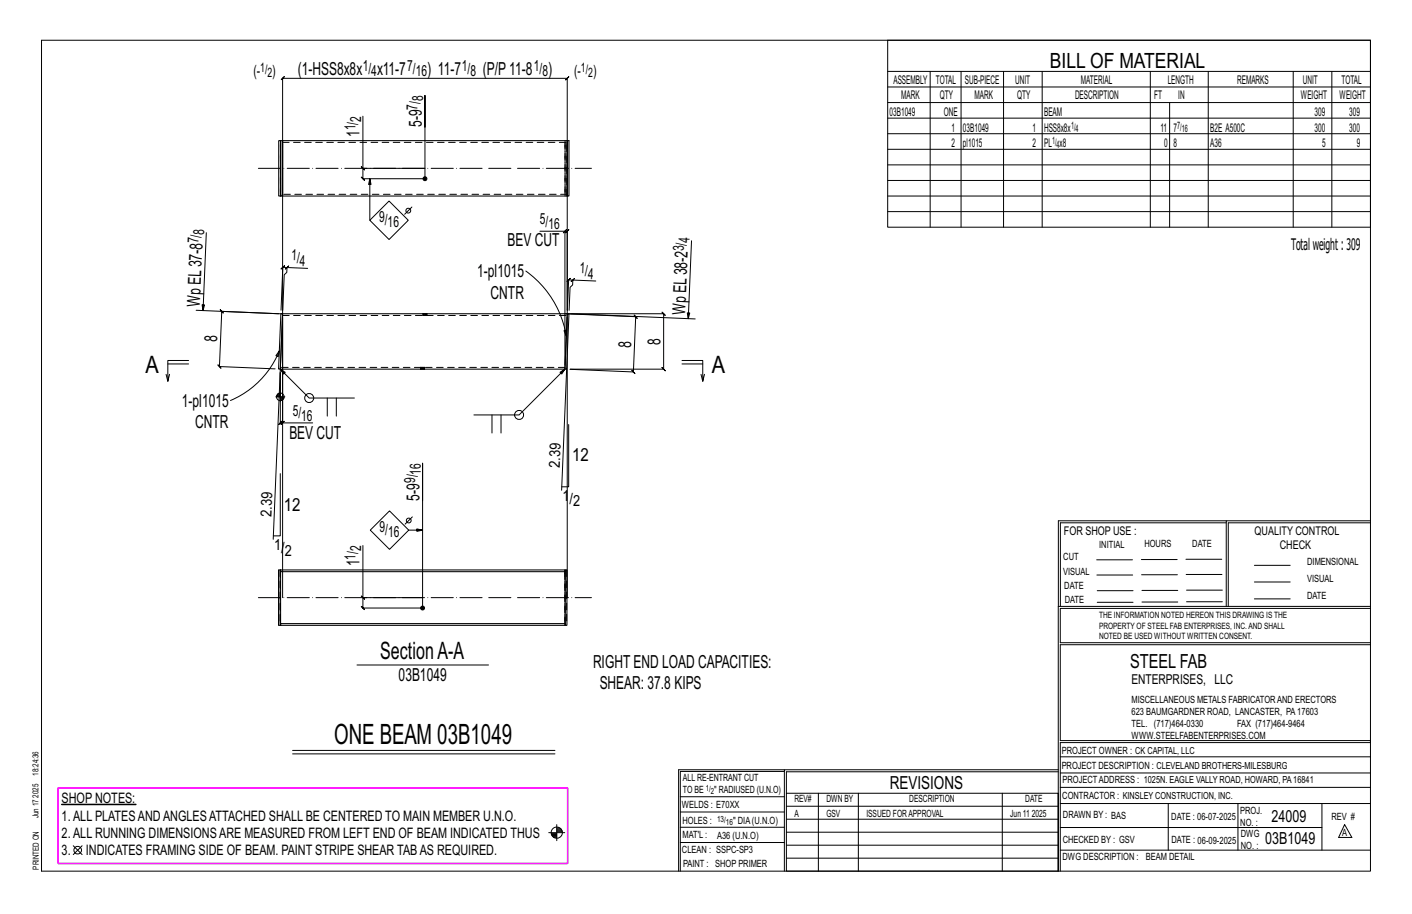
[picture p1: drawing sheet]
<svg xmlns="http://www.w3.org/2000/svg" width="432mm" height="279mm" viewBox="0 0 432 279" stroke-linecap="round" stroke-linejoin="round" font-family="sans-serif">
<g fill="#000" stroke="#000" stroke-width=".31">
<path d="M18.9 245.8h22.7v.2h-22.7z"/>
<circle cx="130" cy="54.6" r=".6"/>
<circle cx="129.2" cy="185.9" r=".6"/>
</g>
<g fill="none" stroke="#000" stroke-width=".31">
<path d="M12.7 12.3h406.4v254h-406.4zM271.5 12.3h147.6v57.2h-147.6zM111 35.5v16h19M130 38.9v-9.7v25.4h-19l.5 .5-1-1 .5 .5v-3.1M271.5 21.8h147.6M271.5 26.6h147.6M271.5 31.4h147.6M271.5 36.1h147.6M284.5 21.8v47.7M293.9 21.8v47.7M306.9 21.8v47.7M318.7 21.8v47.7"/>
<path d="M351.8 21.8v47.7M357.7 31.4v38.1M369.5 21.8v47.7M395.5 21.8v47.7M407.3 21.8v47.7M110.5 51l1 1zM113.1 54.6l-.4 1.8h.8l-.4-1.8v12.7M271.5 40.9h147.6M271.5 45.6h147.6M271.5 50.4h147.6M271.5 55.2h147.6M271.5 59.9h147.6"/>
<path d="M63.1 71.1l-1 23.8-.3-1.7h.7l-.4 1.7M119 61.5l5.9 5.8-5.9 5.9-5.9-5.9zM126 63.3l-2.2 2.2M165.1 70.7h7.7v40.8M172.8 70.7h.7l-.5 .5 1-1-.5 .5v24.2M173.3 70.2l-1 1zM211.5 73.6l-1 23.8-.3-1.8 .7 .1-.4 1.7M271.5 64.7h147.6M60 94.9l26.4 1M85.2 95.9l-17.4-.7-.5-.5 1 1-.5-.5-.7 16.9-.5-.6 1 1.1-.5-.5 17 .7M86.4 97v32.3h9.2M87.2 82.3l1.1-1z"/>
<path d="M87.8 81.8l-1.3-.1 .5-.5-1 1 .5-.5-.6 13.1M94.1 82l-6.3-.2-.1 1.5-.8 .7-.4 10.9M160.8 82.9a30.6 30.6 0 0 1 12.4 19.8M172.8 95.9l21.6 .9-.5-.5 1 1-.5-.5-.7 16.9-.5-.5 1 1-.5-.5-19.4-.8M173.5 95.9h29.4l-.5-.5 1 1-.5-.5v17l-.5-.5 1 1-.5-.5h-28.6M174.5 95.9l38.1 1.6M174.7 86.1l1-1zM175.2 85.6h-1.3l.5-.5-1 .9 .5-.4-.4 9.3M182.2 85.9l-7-.3-.1 1.5-.8 .7-.3 7.1M50.8 114.4l.5 2.1M51.3 111.3h6.4M57.7 110.2h-6.4v6.3l.6-2.1"/>
<path d="M85.4 107.3l-.3 1.7-.7-.3zM85.4 107.3a27.8 27.8 0 0 1-14.9 15.1M172.5 101.1l.7-.2v1.8zM172.8 112.8l-1.5 1 .5 .5 1-1.5-14.1 14h-13.8M173.3 112.9l-1.6 37M208.6 110.2h6.3v6.3l.5-2.1M208.6 111.3h6.3M214.4 114.4l.5 2.1M84.3 121.3h2.8M84.7 120.8v.5M84.9 120.5v.8M85.1 120.3v1"/>
<path d="M85.3 120.2v1.1M85.5 120.2v1.1M85.7 122.7v-8.8v15.4l-.5 .5 1-1-.5 .5h.7M85.9 121.3v1.2M86.1 121.3v1.1M86.4 121.3v1M86.6 121.3v.8M86.8 121.3v.5M86.9 128.8l-1 1zM100.1 121.7v5.5M102.8 121.7v5.5M108.4 121.7h-13.8l-8.9-8.9 1.5 1-.5 .5-1-1.5-2.1 52.1"/>
<path d="M150.5 126.8v5.6M153.2 126.8v5.6M173.9 129.8v19h-2.1M85.7 144.8v19h-2.1M126.1 158l-2.2 2.2M129.2 153v-11.4v44.3h-18.2l.5 .5-1-1 .5 .5v-3.2M375 159.8h-50.7v25.6M375 159.2h-51.3l-.1 107.1M419.1 159.2h-44.1v26.2M419.1 159.8h-43.5v25.6M111 166.8v15.9h18.2M113.2 162.1l5.9-5.9 5.9 5.9-5.9 5.8z"/>
<path d="M125 162.1h4.2l-1.7 .3v-.7l1.7 .4M335.4 171.1h10.9M335.4 175.8h11M349 171h11M349.1 175.7h11M362.7 171h10.9M362.7 175.6h11M383.6 172.8h11M383.6 177.9h11M86.4 182.7v-158.8l-.5 .5 1-1-.5 .5h87.1l-.5 .5 1-1-.5 .5v158.8M110.5 182.2l1 1zM323.7 185.4h95.4"/>
<path d="M335.5 184.1h11M335.5 180.6h11M349.2 184h11M349.2 180.5h11M362.9 180.4h10.9M362.9 184h10.9M383.6 183.1h11M419.1 186h-94.9v10.5h94.9M419.1 197.1h-94.9v29.3h94.9v.6h-94.9v39.3M109.2 203.3h40.2M89.5 229.4h80.2M89.5 230.5h80.2"/>
<path d="M239.9 235.8h-31.9v30.5M239.9 235.3h-32.4v31M323.6 235.3h-83.7v31M323.6 235.9h-83.1v6.6M324.2 236.3h94.9M324.2 231.4h94.9M22.4 258.5l2.7 2.7M25.1 258.5l-2.7 2.7M167.8 254.5h4.9M168.6 254.8h1.7M168.6 255.1h1.7M168.7 255.4h1.6"/>
<path d="M169 255.7h1.3M169.3 256h1M170.3 252.1v4.9M170.3 254.2h1.7M170.3 253.1h.9M170.3 254h1.6M170.3 253.7h1.4M170.3 253.4h1.2M208 252.9h31.9M208 257.5h31.9M208 243.6h31.9M208 248.2h31.9"/>
<path d="M240.5 242.5h83.1v23.8h-83.1zM240.5 258.4h83.1M240.5 254.4h83.1M240.5 250.4h83.1M240.5 246.5h83.1M250.3 242.5v23.8M262.5 242.5v23.8M306.5 242.5v23.8M324.2 253h80.1M324.2 245.6h94.9M324.2 259.9h94.9M324.2 240.7h94.9"/>
<path d="M357.3 245.6v14.3M378.6 245.6v14.3M404.3 245.6v14.3M411.2 252.1l2.2 3.9h-4zM240.5 262.3h83.1"/>
<circle cx="124.9" cy="64.4" r=".74"/>
<circle cx="85.7" cy="121.3" r="1.16"/>
<circle cx="94.6" cy="121.7" r="1.38"/>
<circle cx="158.7" cy="126.8" r="1.38"/>
<circle cx="125" cy="159.1" r=".74"/>
<circle cx="23.8" cy="259.9" r="1.17"/>
<circle cx="170.3" cy="254.5" r="1.71"/>
</g>
<path d="M17.8 240.9h155.8v23h-155.8z" fill="none" stroke="#f0f" stroke-width=".5"/>
<g fill="none" stroke="#000" stroke-width=".32">
<path d="M85.9 43h.5M86.4 59.9h87.1M86.4 44.1v14.8M173.5 43.6v15.7M173.5 43h.5v16.9h-.5v-16.9h-87.1v16.9h-.5v-16.9h-.7v16.9h.7M85.9 95.9h.5l-.7 16.9h-.5zM86.4 97l-.7 15.8h87.1M86.4 95.9h87.1M129.4 95.9h.1M129.4 96.4h.1M130.6 95.9h.1M130.6 96.4h.1"/>
<path d="M173.4 97l-.6 14.8M173.5 95.9h.5l-.7 17-.5-.1zM128.6 112.3h.1M128.6 112.8v.1M129.8 112.3h.1M129.8 112.8v.1M85.2 174.2h.6v17h-.6zM85.3 174.2v17M85.8 174.2h.1M85.8 174.8h.1M85.8 174.2h87v.6h-87zM172.8 174.2h.6v17h-.6z"/>
<path d="M85.8 191.2h.1M85.8 190.6h.1M85.8 190.6h87v.6h-87z"/>
</g>
<g fill="none" stroke="#000" stroke-width=".31" stroke-dasharray="2 1.4">
<path d="M85.8 59.9v-16.9M85.8 43v16.9M86.4 43v16.4h-.6v-15.9h.6v.6M86.4 43.5l87 .1M86.4 58.9v1M172.8 43v16.9M172.8 43.5v15.9M172.8 59.9v-16.9M173.3 59.9v-16.9M173.4 59.9l.1-.6M173.4 43.6v15.8M173.4 59.4h-87"/>
<path d="M173.4 44.1h.1M173.5 43.6l-.1-.6M86.4 96.4h87M129.4 95.9v.5M129.4 95.9h.1M129.5 95.9l-.1 .5M129.7 95.9h-.2l-.1 .5M130 95.9h.2v.5h-.2zM130 95.9h-.3v.5h-.2M130 96.4h-.3M130.2 95.9h.2v.5h-.2M130.4 95.9v.5"/>
<path d="M130.5 95.9h.1M130.6 96.4h-.1M130.6 96.4v-.5M128.6 112.3h.1M128.6 112.3v.5M128.7 112.9h-.1M128.8 112.9v-.6M129 112.3h.2v.6h-.2zM129 112.9h-.2v-.6h.2M129.2 112.9h.3v-.6h.2M129.2 112.3h.3M129.5 112.9h.2l.1-.6"/>
<path d="M129.7 112.9l.1-.6M129.8 112.8v-.5M129.8 112.9h.1M172.8 112.8v-1M172.8 112.3h-87.1M85.7 174.2v17M85.8 174.2v17M172.8 174.2v17M172.8 175.3v15.9M172.8 175.3v-.5M172.8 174.2v1.1M173.3 174.2v17"/>
<path d="M85.7 190.1l.1-15.3M85.8 190.6l-.1-.5M172.8 190.6v-15.3"/>
</g>
<path d="M79 51.5h101.9M79 182.7h101.9" fill="none" stroke="#000" stroke-width=".31" stroke-dasharray="6.8 1 0 1"/>
<text font-size="8.6" x="102.2" y="227.4">ONE BEAM 03B1049</text>
<g font-size="7.3">
<text x="44.4" y="114.1">A</text>
<text x="217.7" y="114.1">A</text>
<text x="116.3" y="201.5">SectionA-A</text>
</g>
<text font-size="6.4" x="321.1" y="20.7">BILL OF MATERIAL</text>
<text font-size="5.9" x="345.6" y="204.1">STEEL FAB</text>
<g font-size="5.5">
<text x="91.1" y="23">(1-HSS8x8x</text>
<text x="115.3" y="23">x11-7</text>
<text x="130.6" y="23">) 11-7</text>
<text x="147.7" y="23">(P/P11-8</text>
<text x="167.6" y="23">)</text>
<text x="110" y="41.9" transform="rotate(-90 110 41.9)">1</text>
<text x="129" y="38.9" transform="rotate(-90 129 38.9)">5-9</text>
<text x="155.2" y="75.2">BEV CUT</text>
<text x="145.9" y="84.8">1-pl1015</text>
<text x="61.2" y="93.8" transform="rotate(-88 61.2 93.8)">WpEL37-8</text>
<text x="150" y="91.3">CNTR</text>
<text x="209.5" y="96.3" transform="rotate(-88 209.5 96.3)">WpEL38-2</text>
<text x="66.4" y="104.6" transform="rotate(-88 66.4 104.6)">8</text>
<text x="193" y="106.2" transform="rotate(-88 193 106.2)">8</text>
<text x="202" y="105.4" transform="rotate(-90 202 105.4)">8</text>
<text x="55.6" y="124.4">1-pl1015</text>
<text x="59.7" y="130.9">CNTR</text>
<text x="88.5" y="134.2">BEV CUT</text>
<text x="175" y="141.1">12</text>
<text x="128.2" y="153" transform="rotate(-90 128.2 153)">5-9</text>
<text x="86.8" y="156.1">12</text>
<text x="110" y="173.2" transform="rotate(-90 110 173.2)">1</text>
<text x="121.9" y="208.2">03B1049</text>
<text x="181.3" y="204.2">RIGHT END LOAD CAPACITIES:</text>
<text x="183.4" y="210.7">SHEAR: 37.8 KIPS</text>
<text x="272.2" y="241.1">REVISIONS</text>
</g>
<g font-size="5.1">
<text x="388.9" y="251.3">24009</text>
<text x="386.9" y="258.1">03B1049</text>
</g>
<text font-size="4.9" x="394.8" y="76.4">Totalweight : 309</text>
<g font-size="4.7">
<text x="77.5" y="23.1">(-</text>
<text x="83.3" y="23.1">)</text>
<text x="110.9" y="21.7">1/</text>
<text x="113.5" y="23.4">4</text>
<text x="124.5" y="21.7">7/</text>
<text x="127.1" y="23.4">16</text>
<text x="141.3" y="21.7">1/</text>
<text x="143.9" y="23.4">8</text>
<text x="163.2" y="21.7">1/</text>
<text x="165.9" y="23.4">8</text>
<text x="175.6" y="23.1">(-</text>
<text x="181.4" y="23.1">)</text>
<text x="127.7" y="33.5" transform="rotate(-90 127.7 33.5)">7/</text>
<text x="129.4" y="30.9" transform="rotate(-90 129.4 30.9)">8</text>
<text x="108.7" y="39.9" transform="rotate(-90 108.7 39.9)">1/</text>
<text x="110.4" y="37.3" transform="rotate(-90 110.4 37.3)">2</text>
<text x="62.5" y="71.8" transform="rotate(-88 62.5 71.8)">8</text>
<text x="115.9" y="67.9">9/</text>
<text x="118.5" y="69.5">16</text>
<text x="165.1" y="68.4">5/</text>
<text x="167.7" y="70.1">16</text>
<text x="60.7" y="74.3" transform="rotate(-88 60.7 74.3)">7/</text>
<text x="209.1" y="76.8" transform="rotate(-88 209.1 76.8)">3/</text>
<text x="210.9" y="74.3" transform="rotate(-88 210.9 74.3)">4</text>
<text x="89.1" y="79.6" transform="rotate(2 89.1 79.6)">1/</text>
<text x="91.6" y="81.4" transform="rotate(2 91.6 81.4)">4</text>
<text x="177.2" y="83.5" transform="rotate(2 177.2 83.5)">1/</text>
<text x="179.7" y="85.2" transform="rotate(2 179.7 85.2)">4</text>
<text x="89.5" y="127">5/</text>
<text x="92.1" y="128.7">16</text>
<text x="171.2" y="143.1" transform="rotate(-88 171.2 143.1)">2.39</text>
<text x="127" y="147.7" transform="rotate(-90 127 147.7)">9/</text>
<text x="128.7" y="145.1" transform="rotate(-90 128.7 145.1)">16</text>
<text x="172" y="153.2">1</text>
<text x="174.2" y="154">/2</text>
<text x="83" y="158.1" transform="rotate(-88 83 158.1)">2.39</text>
<text x="116.1" y="162.6">9/</text>
<text x="118.7" y="164.2">16</text>
<text x="83.8" y="168.2">1/</text>
<text x="87.1" y="169.8">2</text>
<text x="108.7" y="171.1" transform="rotate(-90 108.7 171.1)">1/</text>
<text x="110.4" y="168.5" transform="rotate(-90 110.4 168.5)">2</text>
</g>
<g font-size="4.4">
<text x="18.9" y="245.6">SHOP NOTES:</text>
<text x="18.9" y="250.8">1.ALL PLATESANDANGLESATTACHED SHALL BE CENTERED TO MAIN MEMBER U.N.O.</text>
<text x="18.9" y="256.1">2.ALL RUNNING DIMENSIONSARE MEASURED FROM LEFT END OF BEAM INDICATED THUS</text>
<text x="18.9" y="261.3">3.</text>
<text x="26.3" y="261.3">INDICATES FRAMING SIDE OF BEAM. PAINT STRIPE SHEAR TABAS REQUIRED.</text>
</g>
<text font-size="4.2" x="346" y="209.1">ENTERPRISES, LLC</text>
<g font-size="4">
<text x="79.6" y="22">1/</text>
<text x="81.8" y="23.5">2</text>
<text x="177.7" y="22">1/</text>
<text x="179.9" y="23.5">2</text>
</g>
<g font-size="3.7">
<text x="273.2" y="25.6">ASSEMBLY</text>
<text x="286.2" y="25.6">TOTAL</text>
<text x="295.1" y="25.6">SUB-PIECE</text>
<text x="310.4" y="25.6">UNIT</text>
<text x="330.5" y="25.6">MATERIAL</text>
<text x="357.1" y="25.6">LENGTH</text>
<text x="378.3" y="25.6">REMARKS</text>
<text x="398.4" y="25.6">UNIT</text>
<text x="410.2" y="25.6">TOTAL</text>
<text x="272.1" y="35.5">03B1049</text>
<text x="275.6" y="30.4">MARK</text>
<text x="287.4" y="30.4">QTY</text>
<text x="288.6" y="35.5">ONE</text>
<text x="298" y="30.4">MARK</text>
<text x="311" y="30.4">QTY</text>
<text x="319.3" y="35.5">BEAM</text>
<text x="328.7" y="30.4">DESCRIPTION</text>
<text x="353" y="30.4">FT</text>
<text x="360.3" y="30.4">IN</text>
<text x="397.8" y="30.4">WEIGHT</text>
<text x="402" y="35.5">309</text>
<text x="409.6" y="30.4">WEIGHT</text>
<text x="412.6" y="35.5">309</text>
<text x="290.9" y="40.2">1</text>
<text x="294.5" y="40.2">03B1049</text>
<text x="315.8" y="40.2">1</text>
<text x="319.3" y="40.2">HSS8x8x</text>
<text x="354.9" y="40.2">11</text>
<text x="358.9" y="40.2">7</text>
<text x="370.1" y="40.2">B2E A500C</text>
<text x="402" y="40.2">300</text>
<text x="412.6" y="40.2">300</text>
<text x="290.9" y="45">2</text>
<text x="294.5" y="45">pl1015</text>
<text x="315.8" y="45">2</text>
<text x="319.3" y="45">PL x8</text>
<text x="356" y="45">0</text>
<text x="358.9" y="45">8</text>
<text x="370.1" y="45">A36</text>
<text x="404.3" y="45">5</text>
<text x="415" y="45">9</text>
<text x="325.3" y="163.4">FOR SHOP USE :</text>
<text x="383.7" y="163.4">QUALITY CONTROL</text>
<text x="391.4" y="167.8">CHECK</text>
</g>
<g font-size="3.1">
<text x="327.5" y="39.4">1/</text>
<text x="328.9" y="40.5">4</text>
<text x="360" y="39.4">7/</text>
<text x="361.4" y="40.5">16</text>
<text x="321.7" y="44.1">1/</text>
<text x="323.1" y="45.3">4</text>
<text x="336.2" y="167.4">INITIAL</text>
<text x="350" y="167.1">HOURS</text>
<text x="364.6" y="167.2">DATE</text>
<text x="325.2" y="171.3">CUT</text>
<text x="399.8" y="172.8">DIMENSIONAL</text>
<text x="325.1" y="175.8">VISUAL</text>
<text x="399.8" y="177.9">VISUAL</text>
<text x="325.5" y="180">DATE</text>
<text x="325.7" y="184.4">DATE</text>
<text x="399.8" y="183.1">DATE</text>
<text x="346" y="215">MISCELLANEOUS METALS FABRICATORAND ERECTORS</text>
<text x="346" y="218.6">623 BAUMGARDNER ROAD, LANCASTER, PA17603</text>
<text x="346" y="225.8">WWW.STEELFABENTERPRISES.COM</text>
<text x="346" y="222.2">TEL. (717)464-0330</text>
<text x="378.3" y="222.2">FAX (717)464-9464</text>
<text x="324.7" y="230.5">PROJECT OWNER : CK CAPITAL, LLC</text>
<text x="208.8" y="238.8">ALL RE-ENTRANT CUT</text>
<text x="324.7" y="235.1">PROJECT DESCRIPTION : CLEVELAND BROTHERS-MILESBURG</text>
<text x="324.9" y="239.5">PROJECTADDRESS : 1025N. EAGLE VALLY ROAD, HOWARD, PA16841</text>
<text x="208.8" y="242.5">TO BE</text>
<text x="218.4" y="242.5">&quot; RADIUSED (U.N.O)</text>
<text x="242.9" y="245.3">REV#</text>
<text x="252.7" y="245.3">DWN BY</text>
<text x="278.1" y="245.3">DESCRIPTION</text>
<text x="313.5" y="245.3">DATE</text>
<text x="324.9" y="244.2">CONTRACTOR : KINSLEY CONSTRUCTION, INC.</text>
<text x="208.5" y="247">WELDS : E70XX</text>
<text x="208.7" y="251.7">HOLES :</text>
<text x="224.2" y="251.8">&quot; DIA(U.N.O)</text>
<text x="242.9" y="249.9">A</text>
<text x="252.7" y="249.9">GSV</text>
<text x="264.9" y="249.9">ISSUED FORAPPROVAL</text>
<text x="309" y="249.9">Jun 11</text>
<text x="315.5" y="249.9">2025</text>
<text x="325.1" y="250">DRAWN BY : BAS</text>
<text x="358.2" y="250.5">DATE : 06-07-2025</text>
<text x="379.3" y="248.9">PROJ.</text>
<text x="407.2" y="250.5">REV #</text>
<text x="208.7" y="256.3">MAT'L :</text>
<text x="219.3" y="256.4">A36 (U.N.O)</text>
<text x="325" y="257.6">CHECKED BY : GSV</text>
<text x="358.3" y="257.7">DATE : 06-09-2025</text>
<text x="379.3" y="252.5">NO. :</text>
<text x="379.5" y="255.9">DWG</text>
<text x="410.5" y="255.5">A</text>
<text x="208.6" y="260.7">CLEAN : SSPC-SP3</text>
<text x="324.9" y="262.9">DWG DESCRIPTION :</text>
<text x="350.4" y="263">BEAM DETAIL</text>
<text x="379.5" y="259.5">NO. :</text>
<text x="208.9" y="265">PAINT : SHOP PRIMER</text>
</g>
<g font-size="2.7">
<text x="336.1" y="189">THE INFORMATION NOTED HEREON THIS DRAWING IS THE</text>
<text x="336.1" y="195.4">NOTED BE USED WITHOUT WRITTEN CONSENT.</text>
<text x="336.1" y="192.2">PROPERTY OF STEEL FAB ENTERPRISES, INC.AND SHALL</text>
</g>
<g font-size="2.6">
<text x="215.9" y="241.8">1/</text>
<text x="217.4" y="242.7">2</text>
<text x="219.3" y="251.1">13/</text>
<text x="222" y="252.1">16</text>
</g>
<g font-size="2.5">
<text x="11.7" y="237.1" transform="rotate(-90 11.7 237.1)">18:24:36</text>
<text x="11.8" y="243.8" transform="rotate(-90 11.8 243.8)">2025</text>
<text x="11.8" y="250.1" transform="rotate(-90 11.8 250.1)">Jun 17</text>
<text x="11.9" y="265.8" transform="rotate(-90 11.9 265.8)">PRINTED ON</text>
</g>
</svg>
